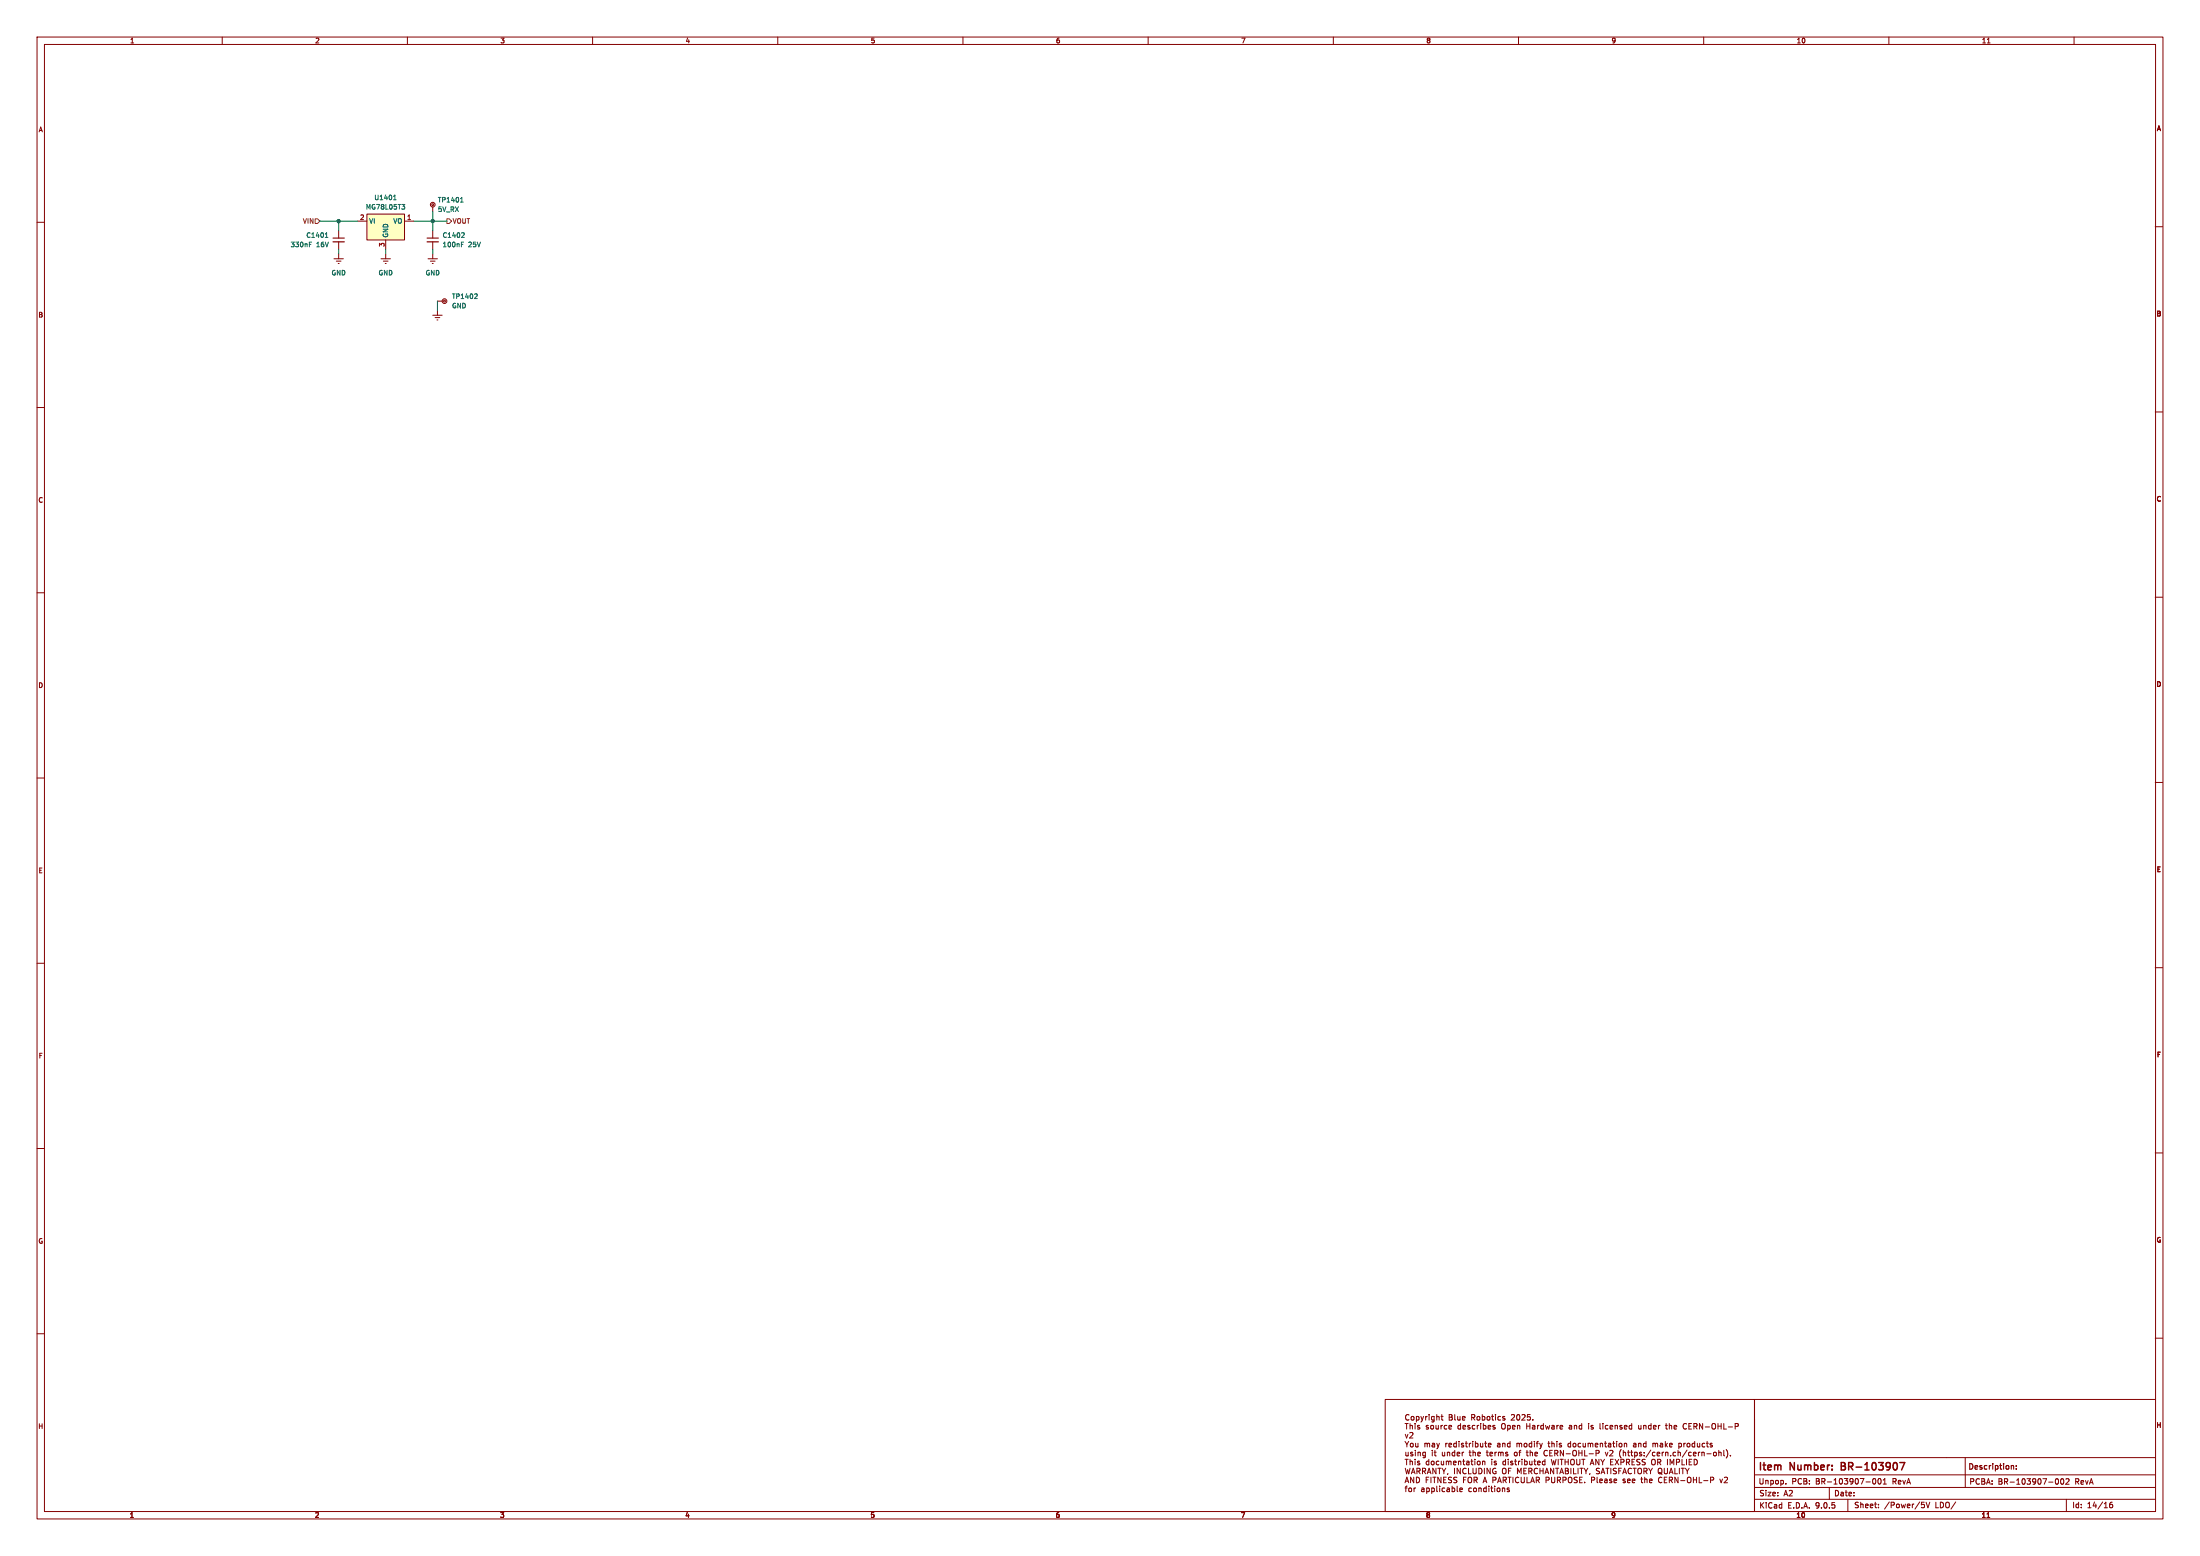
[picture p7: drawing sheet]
<svg xmlns="http://www.w3.org/2000/svg" width="594mm" height="420mm" viewBox="0 0 594 420" stroke-linecap="round" stroke-linejoin="round" font-family="sans-serif">
<g fill="none" stroke="#840000" stroke-width=".27">
<path d="M10 10h574v400h-574zM12 12h570v396h-570zM60 10v2M110 10v2M160 10v2M210 10v2M260 10v2M310 10v2M360 10v2M410 10v2M460 10v2M510 10v2"/>
<path d="M536.6 11.6h.7M560 10v2M116.8 55.9v1.3M10 60h2M90.2 69.9h2.5M90.8 70.5h1.3M91.3 71.1h.3M91.4 62.2v2.1M91.4 65.3v2M91.4 68.6v1.3M102.9 69.9h2.5M103.5 70.5h1.3"/>
<path d="M104 71.1h.3M104.1 68.6v1.3M581.9 61.2h2M10 110h2M581.9 111.2h2M10 160h2M581.9 161.2h2M10 210h2M581.9 211.2h2M10 260h2M581.9 261.2h2M10 310h2"/>
<path d="M581.9 311.2h2M10 360h2M374 377.7h99.7v30.3h-99.7zM473.7 377.7h108.2M473.7 377.7v30.3M581.9 361.2h2M379.4 384.2h.8M379.4 389.1l.5 .7M379.4 387.1l.4 1 .3-1M379.4 396.3l.4 1.5 .3-1.1 .3 1.1 .3-1.5M379.5 399.8h.7M379.8 384.2v1.5"/>
<path d="M379.8 393.9v1.5M379.9 389.8v.8M380.4 389.1l-.5 .7M380.4 382a.67 .67 0 0 0-.9 .6 .67 .67 0 0 0 .9 .6M380.6 386.8l.6-.2 .3 .5-.9 1h.9M380.7 384.2v1.5M380.7 393.9v1.5M380.7 384.9l.6-.1 .1 .9M380.9 389.7l.2-.1 .4 .1-.1 .8-.5-.1zM380.9 394.4l-.2 .1M381.1 397.8l.5-1.5 .5 1.5M381.1 382.4l.4-.1 .3 .3v.4l-.3 .3-.5-.3z"/>
<path d="M381.1 394.4l.3 .2v.8M381.2 397.4h.7M381.7 398.7v1.5l-.8-1.5v1.5M382.1 384.2v.2M382.1 384.7v1M382.1 394.4v1M382.2 389.6l.1 .9 .6-.1M382.4 382.4l.5-.1 .2 .3-.1 .6h-.6M382.4 382.3v1.5M382.4 398.7a.76 .76 0 0 1 .9 .8 .76 .76 0 0 1-.9 .7zM382.6 397.1l.7-.1 .1-.6-.8-.1v1.5M382.9 389.6v1"/>
<path d="M382.9 397.1l.5 .7M382.9 394.4l-.2 .2 .1 .2 .5 .2 .1 .2-.3 .2-.4-.1M383.1 394.4l.2 .1M383.3 384.8l-.4-.1-.2 .2 .1 .3 .5 .1v.4h-.6M383.6 382.3l.4 1M384 383.3l-.4 .5M384.1 397.1l.7-.1 .1-.6-.8-.1v1.5M384.4 382.3l-.4 1M384.4 397.1l.5 .7M384.7 389.7l.4-.1 .3 .2M384.7 389.6v1M384.9 382.3v1"/>
<path d="M385.1 399.4h.5M385.4 382.3l-.5 .3M385.4 389.8l.2-.2h.3l.1 1M385.4 389.8v.8M385.4 397.8l.5-1.5 .5 1.5M385.4 394.4l-.3 .3v.4l.3 .3 .4-.1M385.5 397.4h.7M385.6 384.8l-.3-.1-.2 .2v.3l.5 .1v.4h-.5M385.6 394.4l.2 .1M385.8 398.7h-.7v1.5M385.8 393.9v1.5M385.9 381.8v.2"/>
<path d="M385.9 382.3v1M386.4 398.7v1.5M386.4 384.9l.2-.2 .4 .2-.1 .8-.5-.1zM386.7 389.6h.6l.1 1M386.7 394.4l-.3 .3v.4l.3 .3 .5-.3v-.4l-.3-.3M386.9 398.7h.8M387.2 382.4l-.4-.1-.3 .3 .1 .6h.6M387.2 382.3v1.2l-.3 .3-.3-.1M387.3 398.7v1.5M387.4 389.9l-.8 .3 .3 .4 .5-.1M387.7 396.3v1.5l-.8-1.5v1.5M387.7 384.7l.1 1 .6-.1"/>
<path d="M387.9 389.6l.4 1M387.9 382.5l.6-.1 .1 .9M387.9 381.8v1.5M388.1 394.4l-.3 .3v.4l.3 .3 .4-.1M388.2 396.3h.9M388.3 390.6l-.4 .5M388.4 394.4l.1 .1M388.4 384.7v1M388.6 389.6l-.3 1M388.6 396.3v1.5M389.1 382.3h.5M389.1 384.7v1"/>
<path d="M389.1 398.7v1.5l-.9-1.5v1.5M389.1 394.4l.1 .9 .6-.1M389.3 381.8v1.3l.3 .2M389.4 396.3l.5 .8M389.4 392l.1 .9 .6-.1M389.5 384.7l-.4 .3M389.8 394.4v1M389.8 399.4h.5M389.9 397.1v.7M390.1 392v1M390.4 389.6v1M390.4 396.3l-.5 .8"/>
<path d="M390.5 394.5l.4-.1 .2 .2M390.5 394.4v1M390.5 398.7h-.7v1.5h.7M390.6 384.8l-.4-.1-.3 .3 .2 .7h.5M390.8 389.6l-.4 .2M390.9 397.7l-.1 .3M391.1 394.6l.3-.2 .3 .1 .1 .9M391.1 394.6v.8M391.2 385.2l.7-.1v-.3l-.5-.1-.2 .2 .1 .8h.6M391.2 390.1l.7-.2v-.3h-.5l-.2 .2 .1 .7h.6M391.3 381.8h.5l.3 .3-.3 .4 .3 .2v.3l-.2 .3h-.6zM391.3 382.5h.5"/>
<path d="M391.9 398.8l-.8 .1v.4l.7 .3 .1 .3-.3 .3-.5-.1M392.4 394.9l.7-.2v-.2l-.5-.1-.2 .2 .1 .7h.6M392.7 396.3v1.5M392.8 381.8v1.3l.2 .2M393.2 389.6h-.4l-.3 .2 .1 .7h.6M393.2 389.1v1.5M393.4 398.8l-.8 .1v.4l.6 .3 .2 .3-.3 .3-.6-.1M393.6 382.3v.9h.6M393.8 394.5h.6v.9M393.8 394.4v1M393.9 389.1v.1M393.9 389.6v1"/>
<path d="M394.2 382.3v1M394.3 396.3v1.5l-.9-1.5v1.5M394.4 384.8l-.5-.1-.3 .3 .2 .7h.6M394.4 384.2v1.5M394.9 382.8l.7-.1-.1-.3-.4-.1-.2 .2v.7h.6M394.9 394.4h.6M395 385.2l.7-.1-.1-.3-.4-.1-.2 .2 .1 .8h.5M395.1 393.9v1.3l.4 .2M395.1 389.6h-.3l-.2 .2v.2l.5 .1v.4h-.5M395.1 399.4h.5M395.6 389.6h.6M395.9 389.1v1.2l.3 .3"/>
<path d="M395.9 396.4a.67 .67 0 0 0-1 .7 .67 .67 0 0 0 1 .6M395.9 398.7h-.8v1.5M396 394.5h.6v.9M396.4 398.9l.3-.2a.5 .5 0 0 1 .7 .5v.5a.5 .5 0 0 1-.5 .5 .5 .5 0 0 1-.5-.5zM396.5 396.3v1.5h.7M396.6 392h.6M396.6 394.7l-.7 .3 .2 .4 .5-.1M396.7 389.6v1M396.9 384.8l-.4-.1-.2 .2 .1 .3 .5 .1v.4h-.6M397.1 394.4h.6M397.1 389.6l-.4 .2M397.4 393.9v1.3l.3 .2"/>
<path d="M397.4 382.6l.7-.1v-.5l-.7-.2v1.5M397.6 389.1v.1M397.6 389.6v1M397.7 382.6l.5 .7M397.7 396.3v1.2l.3 .3 .6-.3v-1.2M398 399.5l.7-.1 .1-.5-.8-.2v1.5M398.1 394h.1M398.2 393.9v.1M398.2 394.4v1M398.2 384.8l-.4-.1-.3 .3 .1 .7h.6M398.3 394h-.1M398.4 389.6h.4l.3 .2-.2 .7h-.5"/>
<path d="M398.4 389.1v1.5M398.4 399.5l.5 .7M398.9 384.7v1M398.9 394.5l.2-.1 .5 .1-.1 .8-.6-.1zM398.9 382.4l.4-.1 .3 .3v.4l-.3 .3-.5-.3zM399.3 384.7l-.4 .3M399.3 396.3a.76 .76 0 0 1 .9 .8 .76 .76 0 0 1-.9 .7zM399.7 389.6l.1 .9 .6-.1M399.8 384.2v.2M399.8 384.7v1M400.2 382.4l.4-.1 .3 .3-.1 .6h-.6M400.2 381.8v1.5"/>
<path d="M400.3 394.5h.6v.9M400.3 394.4v1M400.4 389.6v1M400.5 384.8l.4-.1 .3 .3-.1 .7h-.6M400.5 384.2v1.5M400.6 399.8h.7M400.8 396.3v1.5M400.9 389.6h.5M401.1 389.1v1.2l.3 .3M401.6 382.4l.4-.1 .3 .3v.4l-.3 .3-.5-.3zM401.8 385.2l.7-.1-.1-.3-.4-.1-.2 .2 .1 .8h.5M401.9 390.1l.7-.2-.1-.3h-.4l-.2 .2v.7h.6"/>
<path d="M402.4 396.3v1.5l-.9-1.5v1.5M402.7 382.3h.6M402.7 394h.1M402.8 393.9v.1M402.8 394.4v1M402.9 394h-.1M402.9 381.8v1.3l.4 .2M403.1 399.5l.7-.1 .1-.5-.8-.2v1.5M403.6 384.8l-.3-.1-.2 .2v.3l.5 .1v.4h-.5M403.8 381.8v.2M403.8 382.3v1M403.9 396.4a.68 .68 0 0 0-.9 .7 .68 .68 0 0 0 .9 .6v-.5h-.3"/>
<path d="M404 394.5l-.4-.1-.2 .2 .1 .2 .5 .2v.3h-.6M404.4 389.6h.5l.1 1M404.5 399.8h.7M405 389.9l-.7 .3 .2 .4 .5-.1M405.1 382.4l-.4-.1-.3 .3 .2 .6h.5M405.6 384.3l.2-.1a.5 .5 0 0 1 .6 .5v.5a.5 .5 0 0 1-.5 .5 .5 .5 0 0 1-.5-.5zM405.7 389.7l.6-.1 .1 1M405.7 389.6v1M405.7 396.5l.3-.2a.5 .5 0 0 1 .6 .5v.5a.5 .5 0 0 1-.5 .5 .5 .5 0 0 1-.5-.5zM405.9 399.5l.7-.1v-.5l-.7-.2v1.5M406.2 399.5l.5 .7M406.3 382.4l-.4-.1-.2 .2 .1 .2 .5 .2v.3h-.6"/>
<path d="M406.5 394.5l-.4-.1-.3 .3 .1 .6h.6M406.5 393.9v1.5M407.1 392h-.4l-.2 .2 .1 .2 .5 .1v.4h-.6M407.1 384.8l.4-.1 .3 .3-.2 .7h-.5M407.1 384.7v1.5M407.1 398.7h.9M407.2 393.9v.1M407.2 394.4v1M407.3 397h.5M407.6 398.7v1.5M407.7 389.6h-.4l-.3 .2 .1 .7h.6M407.7 389.1v1.5"/>
<path d="M408 396.3h-.7v1.5M408.1 382l.5-.2 .3 .4-.9 1.1h.9M408.4 385.2l.7-.1-.1-.3-.4-.1-.2 .2v.8h.6M408.4 394.5l-.3-.1-.2 .2v.2l.5 .2v.3h-.5M408.5 398.7v1.5M408.9 394.4h.6M408.9 392.1l.2-.1 .5 .1-.1 .8-.6-.1zM409.1 393.9v1.3l.4 .2M409.6 389.7l.4-.1 .2 .2M409.6 389.6v1M409.6 382l.3-.2a.8 .8 0 0 1 .5 .8 .8 .8 0 0 1-.5 .7l-.4-.6zM409.7 384.9l.6-.1 .1 .9"/>
<path d="M409.7 384.7v1M409.7 397.8v-1.5l.5 1.1 .5-1.1v1.5M410 394.4v1M410.1 392h.5M410.1 398.9a.67 .67 0 0 0-1 .6 .67 .67 0 0 0 1 .6M410.2 389.8l.2-.2h.4l.1 1M410.2 389.8v.8M410.4 394.4l-.4 .3M410.6 391.5l-.3 .2v1.3M410.7 398.7v1.2l.3 .3 .6-.3v-1.2M410.9 393.9v.1M410.9 394.4v1"/>
<path d="M410.9 382l.6-.2 .3 .4-.9 1.1h.9M411.4 397h.5M411.6 389.7l.2-.1 .4 .1-.1 .8-.5-.1zM411.6 394.5l.5-.1 .3 .3-.2 .6h-.6M411.6 393.9v1.5M412.1 392h.5M412.1 396.3h-.7v1.5h.7M412.2 384.2v1.5M412.2 384.9h.9M412.3 391.5v1.3l.3 .2M412.3 398.7v1.5h.7M412.8 397.1l.7-.1 .1-.6-.8-.1v1.5"/>
<path d="M413 394.4l.1 .9 .5-.1M413.1 384.2v1.5M413.1 392.1l.6-.1 .1 1M413.1 391.5v1.5M413.1 381.8h-.7v.7h.7v.7l-.2 .1-.5-.1M413.1 397.1l.5 .7M413.4 399.8h.7M413.6 389.6h-.5l-.2 .2 .1 .7h.6M413.6 389.1v1.5M413.6 394.4v1M413.8 384.8h.6v.9M413.9 383.2v.1"/>
<path d="M414.1 394.4h.6M414.3 389.1v.1M414.3 389.6v1M414.4 393.9v1.3l.3 .2M414.4 392.5l.7-.2v-.3h-.5l-.2 .2 .1 .7h.6M414.4 385.1l-.7 .3 .2 .3h.5M414.8 389.6h.6M414.8 399.5l.7-.1 .1-.5-.8-.2v1.5M415.1 394.9l.8-.2-.1-.2-.4-.1-.3 .2 .1 .7h.6M415.1 384.7v1M415.1 396.4a.67 .67 0 0 0-.9 .7 .67 .67 0 0 0 .9 .6M415.1 399.5l.5 .7"/>
<path d="M415.4 389.1l-.4 .2v1.3M415.6 384.7l-.5 .3M415.7 389.6l.4 1M415.8 397h.8M415.8 396.3v1.5M416.1 390.6l-.4 .5M416.4 389.6l-.3 1M416.6 396.3v1.5M416.7 384.8l-.4-.1-.3 .3 .1 .7h.6M416.7 384.2v1.5M417.1 394.5l-.4-.1-.3 .3 .2 .6h.5M417.1 393.9v1.5"/>
<path d="M417.1 397.8l.5-1.5 .5 1.5M417.3 384.7l.3 1 .3-.7 .2 .7 .3-1M417.3 397.4h.7M417.4 399.5l.7-.1 .1-.5-.8-.2v1.5M417.8 391.6a.67 .67 0 0 0-1 .6 .67 .67 0 0 0 1 .6M417.9 389.6h.6M418.1 389.1v1.2l.4 .3M418.4 392.2h.5M418.9 393.9l.3 1.5 .3-1.1 .3 1.1 .3-1.5M418.9 398.7v1.2l.3 .3 .6-.3v-1.2M419 389.7l.6-.1v1M419 389.1v1.5"/>
<path d="M419 384.8h.6v.9M419.1 391.5h-.7v1.5h.7M419.5 396.3v1.5l-.9-1.5v1.5M419.6 385.1l-.7 .3 .2 .3h.5M419.8 392.3l.7-.1 .1-.6-.8-.1v1.5M420 396.3h.9M420.1 392.3l.5 .7M420.4 389.1v.1M420.4 389.6v1M420.4 384.7v1M420.4 396.3v1.5M420.5 399.5l.7-.1 .1-.5-.8-.2v1.5"/>
<path d="M420.7 393.9v1.5M420.8 384.7l-.4 .3M420.9 399.5l.5 .7M421.1 397.8l.5-1.5 .5 1.5M421.2 385.2l.7-.1v-.3l-.5-.1-.2 .2 .1 .8h.6M421.3 397.4h.7M421.6 389.6h-.4l-.2 .2 .1 .2 .5 .1v.4h-.6M421.6 393.9v1.5M422 399.5l.7-.1 .1-.5-.8-.2v1.5M422.6 393.9v1.5M422.6 394.6h.8M422.6 396.3h.5l.3 .3-.3 .4 .3 .2 .1 .3-.3 .3h-.6z"/>
<path d="M422.6 397h.5M423.4 393.9v1.5M423.5 398.9l.3-.2a.5 .5 0 0 1 .6 .5v.5a.5 .5 0 0 1-.5 .5 .5 .5 0 0 1-.5-.5zM423.7 384.8h.6l.1 .9M424.1 389.6h-.5l-.2 .2 .1 .7h.6M424.1 389.1v1.5M424.1 396.3v1.5M424.3 394l-.2 .9a.5 .5 0 0 0 .5 .5 .5 .5 0 0 0 .5-.5l-.2-.9M424.4 385.1l-.8 .3 .3 .3h.5M424.8 389.7l.2-.1 .4 .1v.8l-.6-.1zM424.9 396.3v1.5h.7M425.1 384.9l.5-.1 .1 .9"/>
<path d="M425.1 384.7v1M425.7 393.9v1.2l.3 .3 .6-.3v-1.2M425.9 398.8l-.8 .1v.4l.6 .3 .2 .3-.3 .3-.6-.1M426.1 396.3v1.5M426.5 399.4h.5M426.6 396.3h.8M426.8 389.6h-.4l-.3 .2 .1 .7h.6M427 396.3v1.5M427.1 384.8l-.5-.1-.2 .3 .1 .7h.6M427.1 384.2v1.5M427.2 398.7h-.7v1.5h.7M427.4 389.6l.1 .9 .6-.1"/>
<path d="M427.5 393.9v1.5M427.7 396.3l.5 .8M427.9 393h.7M428.1 389.6v1M428.2 397.1v.7M428.7 396.3l-.5 .8M428.8 389.7l.4-.1 .2 .2M428.8 389.6v1M428.9 384.2v.2M428.9 384.7v1M429.1 392.4h1.1M429.3 397.7l-.2 .3"/>
<path d="M429.4 395.4l.5-1.5 .5 1.5M429.4 389.8l.2-.2h.4l.1 1M429.4 389.8v.8M429.5 395h.7M429.7 399.5l.7-.1 .1-.5-.8-.2v1.5M430.1 384.8l-.3-.1-.2 .2v.3l.5 .1v.4h-.5M430.7 390.1l.7-.2v-.3h-.5l-.2 .2 .1 .7h.6M431.2 398.7v1.3l.2 .2M431.7 393.9v1.5l-.8-1.5v1.5M431.9 396.4h-.8v.5l.6 .3 .2 .3-.3 .3-.6-.1M431.9 399.7l.7-.1v-.3l-.5-.1-.2 .2 .1 .7h.6M432 384.2v1.3l.2 .2"/>
<path d="M432.1 389.7l.5-.1 .1 1M432.1 389.6v1M432.2 393.9l.5 .8M432.3 397.8l.5-1.5 .5 1.5M432.4 397.4h.7M432.7 394.7v.7M432.8 384.2v.2M432.8 384.7v1M433.2 389.6h.6M433.2 393.9l-.5 .8M433.3 399.3h.6v.9M433.4 389.1v1.2l.4 .3"/>
<path d="M433.6 396.3h.8M433.9 399.6l-.7 .3 .2 .3 .5-.1M434 396.3v1.5M434.1 384.8l-.4-.1-.3 .3 .2 .7h.5M434.3 389.6h.6v1M434.7 385.2l.7-.1v-.3l-.5-.1-.2 .2 .1 .8h.6M434.9 393.9v1.5h.7M434.9 394.6h.5M434.9 389.9l-.7 .3 .2 .4 .5-.1M434.9 396.3v1.5M435.1 399.3l-.3-.1-.2 .2v.2l.5 .2v.3h-.5M435.4 389.6h.6"/>
<path d="M435.6 389.1v1.2l.4 .3M435.8 399.7l.7-.1-.1-.3-.4-.1-.2 .2 .1 .7h.5M436.1 393.9l1 1.5M436.1 384.9l.5-.1 .1 .9M436.1 384.7v1M436.4 396.4h-.8v.5l.7 .3 .1 .3-.3 .3-.5-.1M436.5 389.1v.1M436.5 389.6v1M437.1 393.9l-1 1.5M437.1 397h.5M437.2 389.7l.2-.1 .5 .1-.1 .8-.6-.1zM437.6 393.9v1.5"/>
<path d="M437.8 396.3h-.7v1.5M437.9 384.8l-.3-.1-.2 .2v.3l.5 .1v.4h-.5M438.1 397.8l.5-1.5 .5 1.5M438.3 397.4h.7M438.4 394l.1 .2-.1 .4-.8 .1M438.6 389.6v1M438.6 389.7l.5-.1 .1 1M438.6 385.2l.7-.1-.1-.3-.4-.1-.2 .2v.8h.6M438.8 399.3l-.4-.1-.2 .2 .1 .2 .5 .2v.3h-.6M439.1 393.9v1.5M439.4 392h.6M439.4 399.7l.7-.1v-.3l-.5-.1-.2 .2 .1 .7h.6"/>
<path d="M439.5 394.7l.5 .7M439.9 394l.1 .2-.1 .4-.8 .1M439.9 393h.1M440.3 392h.6M440.5 391.5v1.3l.4 .2M440.5 396.4a.67 .67 0 0 0-.9 .7 .67 .67 0 0 0 .9 .6M440.6 384.8l-.5-.1-.2 .3 .1 .7h.6M440.6 384.2v1.5M440.6 394.6h.5M440.7 399.7l.7-.1v-.3l-.5-.1-.2 .2 .1 .7h.6M440.9 396.3h.9M441.1 389.6h.5l.1 1"/>
<path d="M441.4 392.9l.4 .1M441.4 392v1.5M441.4 393.9h-.8v1.5h.8M441.4 396.3v1.5M441.7 389.9l-.7 .3 .2 .4 .5-.1M441.8 392h-.4M441.9 394.3l.9 .7-.3 .4-.6-.1M442.3 396.5l.3-.2a.5 .5 0 0 1 .6 .5v.5a.5 .5 0 0 1-.5 .5 .5 .5 0 0 1-.5-.5zM442.4 389.7l.6-.1 .1 1M442.4 389.6v1M442.4 384.7l.1 1 .6-.1M443 399.2h.6"/>
<path d="M443.1 384.7v1M443.2 398.7v1.3l.4 .2M443.4 394.3l.8 .7-.3 .4-.5-.1M443.8 384.9l.6-.1v.9M443.8 384.7v1M443.9 397.1l.7-.1v-.6l-.7-.1v1.5M444.1 399.4l.5-.1 .1 .9M444.1 398.7v1.5M444.2 397.1l.5 .7M444.4 389.1v1.5M444.4 389.6h-.4l-.3 .2 .2 .7h.5M445.1 396.3l.5 .8"/>
<path d="M445.4 399.7l.7-.1-.1-.3-.4-.1-.2 .2v.7h.6M445.6 397.1v.7M445.8 384.8l-.4-.1-.3 .3 .1 .7h.6M445.8 384.2v1.5M445.9 394.4v.5a.5 .5 0 0 0 .5 .5 .5 .5 0 0 0 .5-.5v-.5M446.1 396.3l-.5 .8M446.3 389.7l.4-.1 .2 .2M446.3 389.6v1M446.4 385.2l.7-.1v-.3l-.5-.1-.2 .2 .1 .8h.6M446.9 389.8l.2-.2h.4l.1 1M446.9 389.8v.8M447.6 394.7l.7-.1 .1-.6-.8-.1v1.5"/>
<path d="M447.8 384.7v1M447.8 396.5l.3-.2a.5 .5 0 0 1 .6 .5v.5a.5 .5 0 0 1-.5 .5 .5 .5 0 0 1-.5-.5zM447.9 392l.2 .3-.7 .2M447.9 394.7l.5 .7M448 397.4l.8 .5M448.1 392.9l-.2 .1M448.2 384.7l-.4 .3M448.3 389.6h.6v1M448.7 398.9a.67 .67 0 0 0-.9 .6 .67 .67 0 0 0 .9 .6M448.9 389.9l-.7 .3 .2 .4 .5-.1M449.4 399.4h.5M449.4 396.3v1.2l.2 .3 .6-.3v-1.2"/>
<path d="M449.6 389.1v1.5M449.6 384.7h.6M449.8 390l.4 .6M449.9 384.2v1.3l.3 .2M450.1 398.7h-.7v1.5h.7M450.2 389.6l-.6 .5M450.2 393.9v1.5M450.7 384.9l.6-.1 .1 .9M450.7 384.2v1.5M450.7 399.5l.7-.1 .1-.5-.8-.2v1.5M450.7 397.8l.5-1.5 .5 1.5M450.8 390.1l.7-.2-.1-.3h-.4l-.2 .2 .1 .7h.5"/>
<path d="M450.9 397.4h.7M450.9 395.4v-1.5l.5 1.1 .5-1.1v1.5M451.1 399.5l.5 .7M452 385.2l.7-.1-.1-.3-.4-.1-.2 .2 .1 .8h.5M452.2 396.3v1.5h.7M452.6 393.9v1.5M453.1 398.7v1.5l-.9-1.5v1.5M453.3 389.6h.4l.3 .2-.1 .7h-.6M453.3 389.6v1.5M453.4 394l.1 .2-.1 .4-.8 .1M453.4 396.3v1.5M453.8 399.6h1.1"/>
<path d="M453.9 396.3h.9M454.1 393.9v1.5h.8M454.4 396.3v1.5M454.6 389.6v1M455.1 389.6l-.5 .2M455.1 396.3l.5 .8M455.4 384.4a.67 .67 0 0 0-1 .6 .67 .67 0 0 0 1 .6M455.4 393.9v1.5M455.6 389.7l.2-.1 .4 .1-.1 .8-.5-.1zM455.6 397.1v.7M455.6 398.9l.3-.2a.5 .5 0 0 1 .7 .5v.5a.5 .5 0 0 1-.5 .5 .5 .5 0 0 1-.5-.5zM456 384.9h.5"/>
<path d="M456.1 393.9v1.5h.7M456.1 394.6h.5M456.1 396.3l-.5 .8M456.7 384.2h-.7v1.5h.7M457.2 399.4h.9M457.2 398.7v1.5M457.4 385l.7-.1v-.5l-.7-.2v1.5M457.4 393.9v1.5a.79 .79 0 0 0 .9-.5 .79 .79 0 0 0-.3-.9M457.6 389.6h-.5l-.2 .2 .1 .7h.6M457.6 389.1v1.5M457.7 385l.5 .7M458.1 398.7v1.5"/>
<path d="M458.3 389.6l.1 .9 .5-.1M458.8 398.7v1.5h.7M458.9 389.6v1M459 392h-.3M459.5 392.1l.6-.1v1M459.5 392v1M459.7 384.2v1.5l-.8-1.5v1.5M460 399.6h1.1M460.3 389.6h-.4l-.3 .2 .1 .7h.6M460.4 385.2h1.2M460.7 389.6h.6M460.9 389.1v1.2l.4 .3"/>
<path d="M461.9 399.5l.7-.1v-.5l-.7-.2v1.5M462.3 389.6h-.4l-.2 .2 .1 .2 .5 .1v.4h-.6M462.4 384.3l.2-.1a.5 .5 0 0 1 .6 .5v.5a.5 .5 0 0 1-.5 .5 .5 .5 0 0 1-.5-.5zM463.9 384.9h.8M463.9 384.2v1.5M464.4 399.2l.3 1 .4-1M464.7 384.2v1.5M465.4 391.5v1.3l.2 .2M465.4 384.2v1.5h.7M465.6 398.9l.5-.2 .3 .4-.9 1.1h.9M466.6 385.2h1.2M468.5 385l.7-.1 .1-.5-.8-.2v1.5"/>
<path d="M473.7 393.4h108.2M473.9 398.1h108M505.8 399.2l.2-.1a.8 .8 0 0 1 .5 .7 .8 .8 0 0 1-.5 .8l-.4-.6zM507.2 399.2l.2-.1a.8 .8 0 0 1 .5 .7 .8 .8 0 0 1-.5 .8l-.4-.6zM508.5 399.5l.4-.4v1.5M530.6 393.4v8.1M555.1 399.3l.2-.2a.8 .8 0 0 1 .5 .8 .8 .8 0 0 1-.5 .7l-.4-.6zM556.5 399.3l.2-.2a.8 .8 0 0 1 .5 .8 .8 .8 0 0 1-.5 .7l-.3-.6zM557.8 399.3l.6-.2 .3 .4-1 1.1h1M379.4 400.2l.5-1.5 .5 1.5M379.4 401.6h.5M379.9 401.1l-.3 .2v1.3"/>
<path d="M380.5 401.7l.4-.1 .2 .3v.4l-.2 .3-.5-.3zM381.8 401.6v1M382.2 401.6l-.4 .3M383.9 401.7h.5l.1 .9M384.5 402l-.7 .3 .2 .3h.5M385.2 401.7l.4-.1 .3 .3-.1 .7h-.6M385.2 401.6v1.5M386.6 401.7l.4-.1 .3 .3-.2 .7h-.5M386.6 401.6v1.5M387.9 401.1v1.3l.2 .2M388.7 401.1v.2M388.7 401.6v1"/>
<path d="M390.1 401.7l-.5-.1-.2 .3 .1 .7h.6M390.7 401.7h.6l.1 .9M391.4 402l-.8 .3 .3 .3h.5M392.1 401.7l.4-.1 .3 .3-.2 .7h-.5M392.1 401.1v1.5M393.4 401.1v1.3l.2 .2M394.1 402.1l.8-.1-.1-.3-.4-.1-.3 .2 .1 .8h.6M397.3 401.7l-.4-.1-.3 .3 .1 .7h.6M398 401.7l.4-.1 .2 .3v.4l-.2 .3-.5-.3zM399.3 401.8l.6-.1v.9M399.3 401.6v1M400.4 400.2l.5-1.5 .5 1.5"/>
<path d="M401.3 401.7l-.4-.1-.3 .3 .1 .7h.6M401.3 401.1v1.5M402 401.1v.2M402 401.6v1M402.5 401.6h.6M402.7 401.1v1.3l.4 .2M403.6 401.1v.2M403.6 401.6v1M404.4 401.7l.3-.1 .3 .3v.4l-.3 .3-.5-.3zM404.4 400.2l.5-1.5 .5 1.5M405.6 401.8l.6-.1 .1 .9M405.6 401.6v1"/>
<path d="M407.5 401.7l-.4-.1-.2 .2 .1 .3 .5 .1v.4h-.6M413.3 400.2l.5-1.5 .5 1.5M427.9 400.1v.1M473.9 404.7h108M473.9 401.5h108M482.2 400.4v.2M493.9 401.5v3.2M498.9 404.7v3.3M507.2 406.8v.2M507.2 406v.2M508.5 400.6h.8M518.8 405.5h.7"/>
<path d="M519 406h.3l.3 .3-.1 .6-.5 .1M520 405.5l.5 1.5 .5-1.5M536.5 409.6h.7M557.9 404.7v3.3M570.3 405.5h-.4l-.2 .3-.1 .9 .3 .3 .5-.2-.1-.7-.4-.1-.3 .3"/>
<circle cx="116.8" cy="55.2" r=".25"/>
<circle cx="116.8" cy="55.2" r=".63"/>
</g>
<path d="M497.1 395.7h.7M497.8 394.8h-.7v2h.8M512.9 394.8h1.4l-.9 2" fill="none" stroke="#840000" stroke-width=".4"/>
<path d="M89.9 64.3h3.1M544.4 396.4v.2M544.4 395.6v.2" fill="none" stroke="#840000" stroke-width=".3"/>
<path d="M124.3 54.6h.8M124.6 53.5l.1-.2v1.3M83.5 66h.5M83.5 65.4h.6M87.8 64.1h.7M87.9 63.1l.3-.3v1.3" fill="none" stroke="#006464" stroke-width=".27"/>
<path d="M89.9 65.3h3.1" fill="none" stroke="#840000" stroke-width=".33"/>
<path d="M99.1 57.8h10.1v7h-10.1z" fill="#ffffc2"/>
<g fill="none" stroke="#840000" stroke-width=".27">
<path d="M96.5 59.7h2.6M99.1 57.8h10.1v7h-10.1zM109.2 59.7h2.6M104.1 64.8v2.5M115.6 69.9h2.5M116.2 70.5h1.3M116.7 71.1h.3M116.8 62.2v2.1M116.8 65.3v2M116.8 68.6v1.3M116.8 85.1h2.6M117.5 85.7h1.2"/>
<path d="M118 86.4h.2M118.1 81.3h1.3M118.1 83.8v1.3"/>
<circle cx="120" cy="81.3" r=".25"/>
<circle cx="120" cy="81.3" r=".63"/>
</g>
<path d="M106.3 53.9h.7M106.4 53l.2-.4v1.3M108.5 55.2h.8l-.4 .5M109 55.7l.3 .2-.3 .6M124.6 66h.4M124.6 65.4h.6M125.1 62.8l.3 .3-.1 .3-.7 .7h.8M128.6 79.3l.3 .3-.1 .3-.7 .7h.8" fill="none" stroke="#006464" stroke-width=".27"/>
<path d="M115.3 64.3h3.1" fill="none" stroke="#840000" stroke-width=".3"/>
<path d="M115.3 65.3h3.1" fill="none" stroke="#840000" stroke-width=".33"/>
<path d="M85.1 59.1h.6l.7 .6-.7 .6h-.6zM120.6 59.1h.7l.6 .6-.6 .6h-.7z" fill="none" stroke="#725600" stroke-width=".27"/>
<path d="M86.4 59.7h10.1M91.4 59.7v2.5M111.8 59.7h8.8M116.8 57.2v5M91.4 67.3v1.3M104.1 67.3v1.3M116.8 67.3v1.3M118.1 81.3v2.5" fill="none" stroke="#009600" stroke-width=".27"/>
<g fill="#009600" stroke="#009600" stroke-width=".27">
<circle cx="116.8" cy="59.7" r=".46"/>
<circle cx="91.4" cy="59.7" r=".46"/>
</g>
<g font-size="2.8" fill="#840000">
<text x="474.6" y="397.5">Item</text>
<text x="483.4" y="397.5">Number:</text>
<text x="498" y="397.5">BR-103907</text>
</g>
<g font-size="2.1" fill="#840000">
<text x="379.1" y="393.3">Copyright</text>
<text x="391" y="393.3">Blue</text>
<text x="397.2" y="393.3">Robotics</text>
<text x="421.6" y="393.3">source</text>
<text x="430.3" y="393.3">describes</text>
<text x="442.3" y="393.3">Open</text>
<text x="449.1" y="393.3">Hardware</text>
<text x="460.8" y="393.3">and</text>
<text x="466.2" y="393.3">is</text>
<text x="474.7" y="400.9">Unpop.</text>
<text x="483.7" y="400.9">PCB:</text>
<text x="490.3" y="400.9">BR-103907-001</text>
<text x="511.1" y="400.9">RevA</text>
<text x="531.3" y="397.1">Description:</text>
<text x="531.6" y="400.9">PCBA:</text>
<text x="539.4" y="400.9">BR-103907-002</text>
<text x="560.3" y="400.9">RevA</text>
<text x="474.9" y="404.1">Size:</text>
<text x="474.9" y="407.4">KiCad</text>
<text x="481.6" y="404.1">A2</text>
<text x="482.6" y="407.4">E.D.A.</text>
<text x="490.2" y="407.4">9.0.5</text>
<text x="495.1" y="404.1">Date:</text>
<text x="500.5" y="407.3">Sheet:</text>
<text x="508.7" y="407.3">/Power/5V</text>
<text x="522.5" y="407.3">LDO/</text>
<text x="559.4" y="407.3">Id:</text>
<text x="563.5" y="407.3">14/16</text>
</g>
<g font-size="1.8" fill="#840000">
<text x="35" y="11.9">1</text>
<text x="85" y="11.9">2</text>
<text x="135" y="11.9">3</text>
<text x="185" y="11.9">4</text>
<text x="235" y="11.9">5</text>
<text x="285" y="11.9">6</text>
<text x="335" y="11.9">7</text>
<text x="385" y="11.9">8</text>
<text x="435" y="11.9">9</text>
<text x="485" y="11.9">10</text>
<text x="535" y="11.9">11</text>
<text x="10.3" y="35.9">A</text>
<text x="582.3" y="35.6">A</text>
<text x="10.3" y="85.9">B</text>
<text x="582.2" y="85.6">B</text>
<text x="10.3" y="135.9">C</text>
<text x="582.2" y="135.6">C</text>
<text x="10.3" y="185.9">D</text>
<text x="582.2" y="185.6">D</text>
<text x="10.3" y="235.9">E</text>
<text x="582.2" y="235.6">E</text>
<text x="10.3" y="285.9">F</text>
<text x="582.3" y="285.6">F</text>
<text x="10.3" y="335.9">G</text>
<text x="582.2" y="335.6">G</text>
<text x="10.2" y="385.9">H</text>
<text x="582.1" y="385.6">H</text>
<text x="34.9" y="409.9">1</text>
<text x="84.9" y="409.9">2</text>
<text x="134.9" y="409.9">3</text>
<text x="184.9" y="409.9">4</text>
<text x="234.9" y="409.9">5</text>
<text x="284.9" y="409.9">6</text>
<text x="334.9" y="409.9">7</text>
<text x="384.9" y="409.9">8</text>
<text x="434.9" y="409.9">9</text>
<text x="484.9" y="409.9">10</text>
<text x="534.9" y="409.9">11</text>
</g>
<g font-size="1.8" fill="#a90000">
<text x="97.1" y="59.4">2</text>
<text x="109.8" y="59.4">1</text>
<text x="103.9" y="66.7" transform="rotate(-90 103.9 66.7)">3</text>
</g>
<g font-size="1.8" fill="#006464">
<text x="98.7" y="56.7">MG78L05T3</text>
<text x="101" y="54.2">U1401</text>
<text x="118.1" y="54.8">TP1401</text>
<text x="118.1" y="57.4">5V_RX</text>
<text x="82.6" y="64.4">C1401</text>
<text x="99.6" y="60.6">VI</text>
<text x="105" y="64.3" transform="rotate(-90 105 64.3)">GND</text>
<text x="106.1" y="60.6">VO</text>
<text x="119.4" y="64.4">C1402</text>
<text x="78.3" y="66.9">330nF</text>
<text x="85.4" y="66.9">16V</text>
<text x="119.4" y="66.9">100nF</text>
<text x="126.4" y="66.9">25V</text>
<text x="89.4" y="74.5">GND</text>
<text x="102.1" y="74.5">GND</text>
<text x="114.8" y="74.5">GND</text>
<text x="121.9" y="83.4">GND</text>
<text x="121.9" y="80.9">TP1402</text>
</g>
<g font-size="1.8" fill="#725600">
<text x="81.7" y="60.6">VIN</text>
<text x="122.1" y="60.6">VOUT</text>
</g>
</svg>
